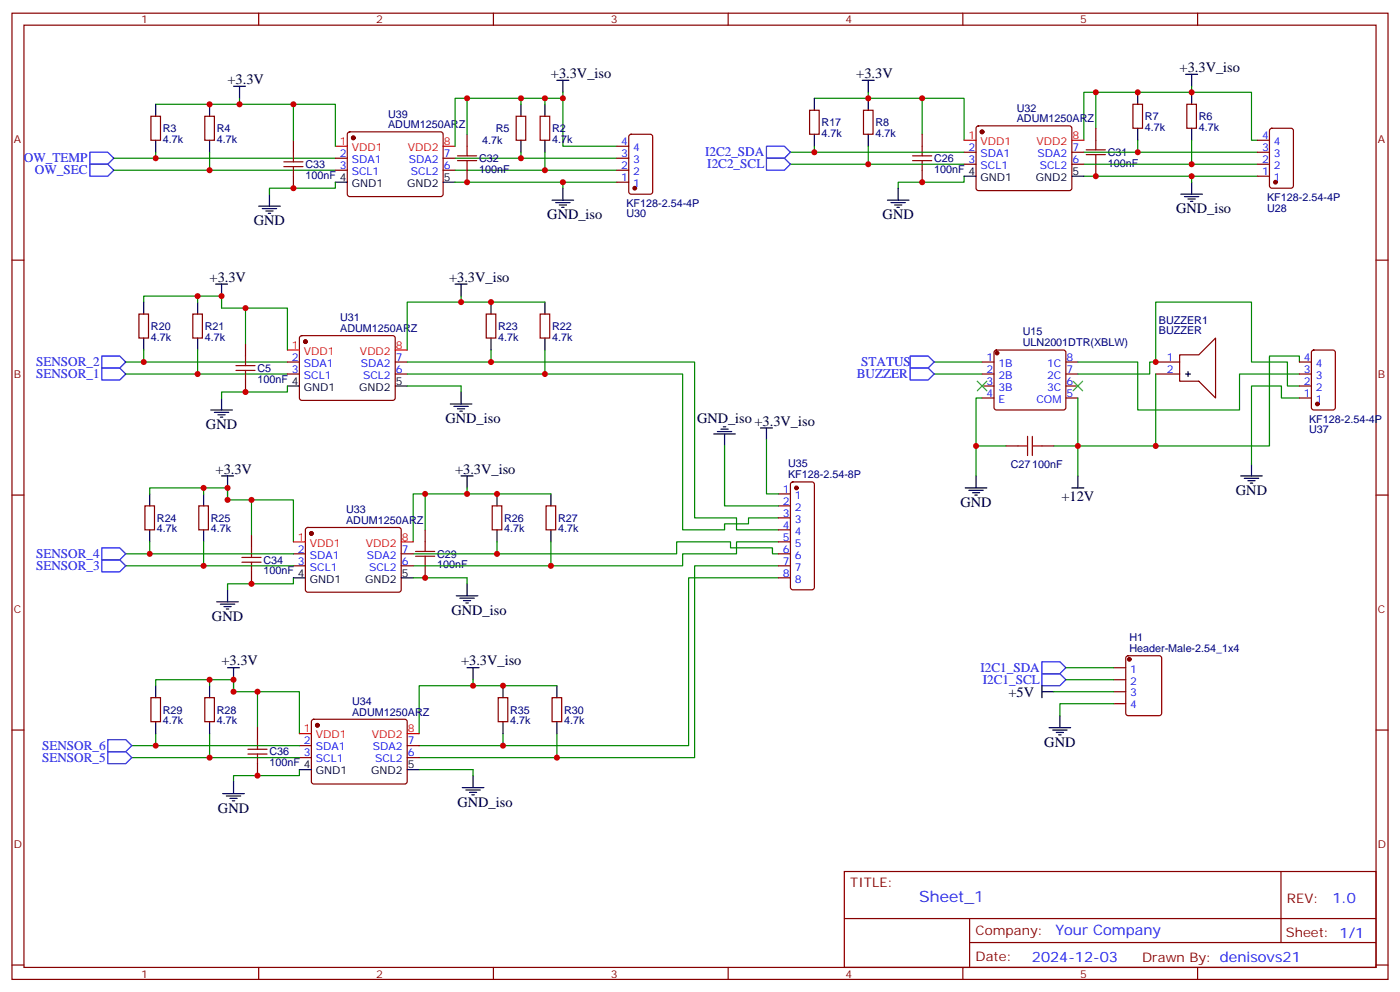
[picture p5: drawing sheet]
<svg xmlns="http://www.w3.org/2000/svg" width="412mm" height="292mm" viewBox="0 0 412 292" stroke-linecap="round" stroke-linejoin="round" font-family="sans-serif">
<g fill="none" stroke="#870000" stroke-width=".35">
<path d="M3.5 3.9h405.4v284.3h-405.4zM7.1 7.4h398.2v277.3h-398.2zM76.2 3.9v3.5M145.3 3.9v3.5M214.5 3.9v3.5M283.6 3.9v3.5M352.8 3.9v3.5M44.4 34.2h2.9v7.1h-2.9zM60.3 34.2h2.8v7.1h-2.8zM102.5 39l.5-.2 27.1 .1 .4 .6v17.9l-.7 .5-27.1-.1-.4-.6v-17.7zM137.6 39.5v3.5M152 34.2h2.9v7.1h-2.9z"/>
<path d="M159.1 34.2h2.8v7.1h-2.8zM185.4 39.7l.5-.2h5.7l.6 .4 .1 16.5-.5 .7-5.9 .1-.6-.5-.1-16.5zM238.5 32.5h2.8v7h-2.8zM254.4 32.5h2.8v7h-2.8zM271.6 39.5v3.5M287.7 37.2l.5-.2 27.1 .1 .4 .6v18l-.7 .4-27.1-.1-.4-.6v-17.7zM322.8 37.7v3.6M333.7 30.7h2.8v7h-2.8zM349.6 30.7h2.8v7h-2.8zM374.2 38l.4-.3h5.7l.6 .5 .1 16.5-.5 .6-5.9 .1-.6-.5-.1-16.4zM86.4 41.3v3.5M86.4 51.9v3.5"/>
<path d="M98.8 46.6h3.5M98.8 50.1h3.5M130.5 46.6h3.6M130.5 50.1h3.6M137.6 50.1v3.5M181.7 46.6h3.5M181.7 50.1h3.5M181.7 53.6h3.5M181.7 43h3.5M271.6 50.1v3.5M284 44.8h3.5M284 48.3h3.5"/>
<path d="M315.7 44.8h3.6M315.7 48.3h3.6M322.8 48.3v3.6M370.4 44.8h3.5M370.4 48.3h3.5M370.4 51.9h3.5M370.4 41.3h3.5M3.5 76.6h3.6M405.3 76.6h3.6M40.9 92.4h2.8v7.1h-2.8zM56.8 92.4h2.8v7.1h-2.8zM88.4 99l.5-.2h27.1l.4 .7v17.9l-.7 .4h-27.1l-.4-.7v-17.6z"/>
<path d="M143.2 92.4h2.8v7.1h-2.8zM159.1 92.4h2.8v7.1h-2.8zM72.3 101.2v3.6M72.3 111.8v3.6M84.7 106.5h3.5M84.7 110.1h3.5M116.4 106.5h3.5M116.4 110.1h3.5M289.3 106.5h3.5M289.3 110.1h3.5M289.3 113.6h3.5M289.3 117.1h3.5"/>
<path d="M293 103.2l.5-.2h19.8l.5 .2 .2 .5v16.2l-.3 .5-.4 .2h-19.8l-.5-.2-.2-.5v-16.2zM314 106.5h3.5M314 110.1h3.5M314 113.6h3.5M314 117.1h3.5M340.4 106.5h7.1M340.4 110.1h7.1M347.5 104.4h5.6l5-4.9v17.6l-5-4.9h-5.6zM382.8 106.5h3.5M382.8 110.1h3.5M382.8 113.6h3.5M382.8 117.1h3.5"/>
<path d="M386.5 103.2l.5-.2h5.6l.7 .4v16.5l-.4 .7h-5.9l-.7-.4v-16.5zM296.3 131.2h3.6M306.9 131.2h3.5M3.5 145.7h3.6M42.7 148.9h2.8v7h-2.8zM58.6 148.9h2.8v7h-2.8zM74.1 157.7v3.5M90.2 155.4l.5-.2 27 .1 .5 .6-.1 17.9-.6 .5-27.1-.1-.4-.6v-17.7zM125.2 155.9v3.6M145 148.9h2.8v7h-2.8zM160.9 148.9h2.8v7h-2.8zM229.3 145.3h3.5"/>
<path d="M229.3 148.9h3.5M229.3 152.4h3.5M229.3 155.9h3.5M229.3 159.5h3.5M233.1 142l.4-.2h5.7l.5 .2 .2 .5v30.4l-.2 .5-.5 .2h-5.7l-.5-.3-.2-.4v-30.4zM405.3 145.7h3.6M74.1 168.3v3.5M86.4 163h3.6M86.4 166.5h3.6M118.2 163h3.5M118.2 166.5h3.5M125.2 166.5v3.5"/>
<path d="M229.3 163h3.5M229.3 166.5h3.5M229.3 170h3.5M328.1 196.5h3.5M331.8 193.2l.5-.2h9.2l.6 .4 .1 16.5-.5 .7h-9.4l-.6-.5-.1-16.4zM3.5 214.8h3.6M44.4 205.3h2.9v7.1h-2.9zM60.3 205.3h2.8v7.1h-2.8zM75.8 214.1v3.6M88.2 219.4h3.5M92 211.9l.4-.2h27.1l.4 .7v17.9l-.7 .4h-27l-.5-.7v-17.6zM119.9 219.4h3.6"/>
<path d="M146.8 205.3h2.8v7.1h-2.8zM162.6 205.3h2.9v7.1h-2.9zM328.1 200h3.5M328.1 203.6h3.5M328.1 207.1h3.5M405.3 214.8h3.6M75.8 224.7v3.5M88.2 223h3.5M119.9 223h3.6M248.7 256.5h156.6v28.2h-156.6zM377.3 256.5v20.9M248.7 270.3h156.5"/>
<path d="M285.6 277.4h119.6M285.6 270.3v14.1M3.5 284h3.6M76.2 284.7v3.5M145.3 284.7v3.5M214.5 284.7v3.5M283.6 284.7v3.5M352.8 284.7v3.5M405.3 284h3.6"/>
</g>
<g fill="none" stroke="#008700" stroke-width=".35">
<path d="M70.6 28.9v1.8h-24.7M70.6 30.7h28.2v12.3M86.4 30.7v10.6M137.6 28.9v10.6M153.5 28.9v1.8M160.5 28.9v1.8M165.8 27.2v1.7h-31.7v14.1M165.8 28.9v14.1h15.9M255.8 28.9h28.2v12.4M255.8 27.2v1.7h-15.9M271.6 28.9v10.6M322.8 27.2v10.5"/>
<path d="M351 25.4v1.8h-31.7v14.1M351 27.2h17.7v14.1h1.7M33.5 50.1h65.3M33.5 46.6h65.3M45.9 44.8v1.8M61.7 44.8v5.3M98.8 53.6v1.8h-19.4v1.8M134.1 50.1h47.6M134.1 46.6h47.6M134.1 53.6h31.7M153.5 44.8v1.8M160.5 44.8v5.3"/>
<path d="M181.7 53.6h-15.9v1.8M232.8 48.3h51.2M232.8 44.8h51.2M239.9 43v1.8M255.8 43v5.3M284 51.9v1.7h-19.4v1.8M319.3 51.9h31.7M319.3 48.3h51.1M319.3 44.8h51.1M335.1 41.3v3.5M351 41.3v7M370.4 51.9h-19.4v1.7"/>
<path d="M42.3 88.9v-1.8h23v3.6h19.4v12.3M58.2 87.1v1.8M72.3 90.7v10.5M135.8 87.1v1.8h-15.9v14.1M135.8 88.9h24.7M37 110.1h47.7M37 106.5h47.7M42.3 103v3.5M58.2 103v7.1M84.7 113.6v1.8h-19.4v1.7M119.9 106.5h84.7v45.9h12.4v3.5h12.3M119.9 110.1h81.2v45.8h12.3v-1.7h7.1v-1.8h8.8"/>
<path d="M119.9 113.6h15.9v1.8M144.6 103v3.5M160.5 103v7.1M275.2 110.1h14.1M275.2 106.5h14.1M289.3 117.1h-1.8v23M317.5 110.1h21.2v-3.6h1.7v-17.6h28.3v17.6h10.5v7.1h3.6M317.5 106.5h17.6v14.1h30v-10.5h17.7M317.5 117.1v23M340.4 110.1v21.1h-30M382.8 117.1h-5.3v-3.5h-8.8v22.9M382.8 106.5v-1.7h-8.9v26.4h-33.5"/>
<path d="M213.4 131.2v17.7h15.9M225.8 129.5v15.8h3.5M287.5 131.2h8.8M44.1 145.3v-1.7h22.9v3.5M44.1 159.5v3.5M60 143.6v1.7M60 159.5v7M67 147.1h19.4v12.4M67 143.6v3.5M74.1 147.1v10.6M125.2 145.3v10.6M137.6 143.6v1.7h-15.9v14.2"/>
<path d="M137.6 145.3h24.7M146.4 159.5v3.5M162.3 159.5v7M229.3 159.5h-12.3v3.5h-15.9v3.5h-79.4M37 163h49.4M37 166.5h49.4M86.4 170v1.8h-19.4v1.8M121.7 163h77.6v-3.5h15.9v1.7h12.3v1.8h1.8M121.7 170h15.9v1.8M229.3 166.5h-24.7v56.5h-81.1M229.3 170h-26.5v49.4h-79.3M314 196.5h14.1"/>
<path d="M38.8 219.4h49.4M45.9 201.8v-1.8h22.9v3.6M45.9 215.9v3.5M61.7 200v1.8M61.7 215.9v7.1M68.8 203.6h19.4v12.3M68.8 200v3.6M75.8 203.6v10.5M139.3 200v1.8h-15.8v14.1M139.3 201.8h24.7M148.2 215.9v3.5M164 215.9v7.1"/>
<path d="M310.4 203.6h17.7M314 200h14.1M328.1 207.1h-15.9v3.5M38.8 223h49.4M88.2 226.5v1.7h-19.4v1.8M123.5 226.5h15.8v1.7"/>
</g>
<g fill="none" stroke="#000" stroke-width=".35">
<path d="M45.9 30.7v3.5M61.7 30.7v3.5M68.8 25.4h3.5M70.6 25.4v3.5M153.5 30.7v3.5M160.5 30.7v3.5M164 23.6h3.6M165.8 23.6v3.6M239.9 28.9v3.6M239.9 39.5v3.5M254 23.6h3.5M255.8 23.6v3.6"/>
<path d="M255.8 28.9v3.6M255.8 39.5v3.5M335.1 27.2v3.5M335.1 37.7v3.6M349.2 21.9h3.6M351 21.9v3.5M351 27.2v3.5M351 37.7v3.6M45.9 41.3v3.5M61.7 41.3v3.5M79.4 57.2v3.5M98.8 53.6h3.5"/>
<path d="M130.5 53.6h3.6M153.5 41.3v3.5M160.5 41.3v3.5M162.6 58.9h6.4M163.7 59.6h4.2M165.8 55.4v3.5M261.4 58.9h6.4M262.5 59.6h4.2M264.6 55.4v3.5M284 51.9h3.5M315.7 51.9h3.6M347.8 57.2h6.4"/>
<path d="M348.9 57.9h4.2M350 58.6h2.1M350.7 59.3h.7M351 53.6v3.6M76.2 60.7h6.3M77.3 61.4h4.2M78.3 62.1h2.1M79 62.8h.7M164.7 60.3h2.2M165.5 61h.7M263.5 60.3h2.1M264.2 61h.7"/>
<path d="M42.3 88.9v3.5M42.3 99.5v3.5M58.2 88.9v3.5M58.2 99.5v3.5M63.5 83.6h3.5M65.3 83.6v3.5M134.1 83.6h3.5M135.8 83.6v3.5M144.6 88.9v3.5M144.6 99.5v3.5M160.5 88.9v3.5M160.5 99.5v3.5"/>
<path d="M65.3 117.1v3.5M84.7 113.6h3.5M116.4 113.6h3.5M132.6 118.9h6.4M133.7 119.6h4.2M135.8 115.4v3.5M349.2 110.1h1.5M350 109.4v1.4M62.1 120.6h6.3M63.1 121.4h4.3M64.2 122.1h2.1M64.9 122.8h.7"/>
<path d="M134.8 120.3h2.1M135.5 121h.7M210.3 127.7h6.3M211.3 127h4.2M212.4 126.3h2.1M213.1 125.6h.7M213.4 127.7v3.5M224 125.9h3.5M225.8 125.9v3.6M368.7 136.5v3.6M44.1 145.3v3.6M44.1 155.9v3.6"/>
<path d="M60 145.3v3.6M60 155.9v3.6M65.3 140.1h3.5M67 140.1v3.5M135.8 140.1h3.5M137.6 140.1v3.5M146.4 145.3v3.6M146.4 155.9v3.6M162.3 145.3v3.6M162.3 155.9v3.6M284.3 143.6h6.4M285.4 144.3h4.2"/>
<path d="M286.5 145h2.1M287.2 145.7h.7M287.5 140.1v3.5M315.7 143.6h3.6M317.5 140.1v3.5M365.5 140.1h6.3M366.5 140.8h4.3M367.6 141.5h2.1M368.3 142.2h.7M63.9 177.1h6.3M64.9 177.8h4.2M66 178.5h2.1"/>
<path d="M66.7 179.2h.7M67 173.6v3.5M86.4 170h3.6M118.2 170h3.5M134.4 175.3h6.4M135.5 176h4.2M136.5 176.7h2.1M137.2 177.4h.7M137.6 171.8v3.5M67 196.5h3.6M68.8 196.5v3.5M137.6 196.5h3.5"/>
<path d="M139.3 196.5v3.5M45.9 201.8v3.5M45.9 212.4v3.5M61.7 201.8v3.5M61.7 212.4v3.5M148.2 201.8v3.5M148.2 212.4v3.5M164 201.8v3.5M164 212.4v3.5M306.9 203.6h3.5M306.9 201.8v3.5M309 214.1h6.4"/>
<path d="M310.1 214.8h4.2M311.1 215.5h2.2M311.9 216.3h.7M312.2 210.6v3.5M65.6 233.5h6.4M66.7 234.2h4.2M67.7 234.9h2.1M68.4 235.7h.7M68.8 230v3.5M88.2 226.5h3.5M119.9 226.5h3.6M136.2 231.8h6.3"/>
<path d="M137.2 232.5h4.3M138.3 233.2h2.1M139 233.9h.7M139.3 228.2v3.6"/>
</g>
<g fill="none" stroke="#00f" stroke-width=".35">
<path d="M26.5 44.8h5.2l1.8 1.8-1.8 1.7h-5.2zM26.5 48.3h5.2l1.8 1.8-1.8 1.8h-5.2zM225.8 46.6h5.3l1.7 1.7-1.7 1.8h-5.3zM225.8 43h5.3l1.7 1.8-1.7 1.8h-5.3zM30 104.8h5.3l1.7 1.7-1.7 1.8h-5.3zM30 108.3h5.3l1.7 1.8-1.7 1.7h-5.3zM268.1 108.3h5.3l1.8 1.8-1.8 1.7h-5.3zM268.1 104.8h5.3l1.8 1.7-1.8 1.8h-5.3zM30 164.7h5.3l1.7 1.8-1.7 1.8h-5.3zM30 161.2h5.3l1.7 1.8-1.7 1.7h-5.3zM306.9 194.7h5.3l1.8 1.8-1.8 1.8h-5.3zM306.9 198.3h5.3l1.8 1.7-1.8 1.8h-5.3z"/>
<path d="M31.7 217.7h5.3l1.8 1.7-1.8 1.8h-5.3zM31.7 221.2h5.3l1.8 1.8-1.8 1.7h-5.3z"/>
</g>
<g fill="#870000" stroke="#870000" stroke-width=".35">
<circle cx="104.1" cy="40.6" r=".53"/>
<circle cx="187" cy="55.4" r=".53"/>
<circle cx="289.3" cy="38.8" r=".53"/>
<circle cx="375.7" cy="53.6" r=".53"/>
<circle cx="90" cy="100.5" r=".53"/>
<circle cx="91.7" cy="157" r=".53"/>
<circle cx="93.5" cy="213.4" r=".53"/>
<circle cx="234.6" cy="143.6" r=".53"/>
<circle cx="293.7" cy="103.9" r=".53"/>
<circle cx="332.7" cy="194" r=".53"/>
<circle cx="388.1" cy="118.9" r=".53"/>
</g>
<path d="M98.8 43h3.5M130.5 43h3.6M284 41.3h3.5M315.7 41.3h3.6M84.7 103h3.5M116.4 103h3.5M86.4 159.5h3.6M118.2 159.5h3.5M88.2 215.9h3.5M119.9 215.9h3.6" fill="none" stroke="#f00" stroke-width=".35"/>
<g fill="none" stroke="#a10000" stroke-width=".35">
<path d="M83.6 47.6h5.7M83.6 49h5.7M86.4 44.8v2.8M86.4 49v2.9M134.8 45.9h5.6M134.8 47.3h5.6M137.6 43v2.9M137.6 47.3v2.8M268.8 45.9h5.7M268.8 47.3h5.7M271.6 43v2.9M271.6 47.3v2.8"/>
<path d="M320 44.1h5.6M320 45.5h5.6M322.8 41.3v2.8M322.8 45.5v2.8M69.5 107.6h5.6M69.5 109h5.6M72.3 104.8v2.8M72.3 109v2.8M299.9 131.2h2.8M302.7 128.4v5.7M304.1 131.2h2.8M304.1 128.4v5.7"/>
<path d="M125.2 159.5v2.8M71.3 164h5.6M71.3 165.5h5.6M74.1 161.2v2.8M74.1 165.5v2.8M122.4 162.3h5.7M122.4 163.7h5.7M125.2 163.7v2.8M75.8 217.7v2.8M73 220.5h5.7M73 221.9h5.7M75.8 221.9v2.8"/>
</g>
<path d="M287.9 112.2l2.8 2.8M290.7 112.2l-2.8 2.8M316.1 112.2l2.8 2.8M318.9 112.2l-2.8 2.8" fill="none" stroke="#3c3" stroke-width=".35"/>
<g fill="#c00">
<circle cx="86.4" cy="30.7" r=".88"/>
<circle cx="86.4" cy="55.4" r=".88"/>
<circle cx="137.6" cy="53.6" r=".88"/>
<circle cx="137.6" cy="28.9" r=".88"/>
<circle cx="165.8" cy="53.6" r=".88"/>
<circle cx="165.8" cy="28.9" r=".88"/>
<circle cx="45.9" cy="46.6" r=".88"/>
<circle cx="61.7" cy="50.1" r=".88"/>
<circle cx="70.6" cy="30.7" r=".88"/>
<circle cx="61.7" cy="30.7" r=".88"/>
<circle cx="153.5" cy="46.6" r=".88"/>
<circle cx="153.5" cy="28.9" r=".88"/>
<circle cx="160.5" cy="28.9" r=".88"/>
<circle cx="160.5" cy="50.1" r=".88"/>
<circle cx="322.8" cy="27.2" r=".88"/>
<circle cx="322.8" cy="51.9" r=".88"/>
<circle cx="271.6" cy="53.6" r=".88"/>
<circle cx="271.6" cy="28.9" r=".88"/>
<circle cx="351" cy="51.9" r=".88"/>
<circle cx="335.1" cy="27.2" r=".88"/>
<circle cx="351" cy="48.3" r=".88"/>
<circle cx="335.1" cy="44.8" r=".88"/>
<circle cx="351" cy="27.2" r=".88"/>
<circle cx="255.8" cy="48.3" r=".88"/>
<circle cx="239.9" cy="44.8" r=".88"/>
<circle cx="255.8" cy="28.9" r=".88"/>
<circle cx="72.3" cy="90.7" r=".88"/>
<circle cx="72.3" cy="115.4" r=".88"/>
<circle cx="125.2" cy="145.3" r=".88"/>
<circle cx="125.2" cy="170" r=".88"/>
<circle cx="74.1" cy="171.8" r=".88"/>
<circle cx="74.1" cy="147.1" r=".88"/>
<circle cx="75.8" cy="228.2" r=".88"/>
<circle cx="75.8" cy="203.6" r=".88"/>
<circle cx="317.5" cy="131.2" r=".88"/>
<circle cx="287.5" cy="131.2" r=".88"/>
<circle cx="340.4" cy="106.5" r=".88"/>
<circle cx="340.4" cy="131.2" r=".88"/>
<circle cx="65.3" cy="87.1" r=".88"/>
<circle cx="58.2" cy="87.1" r=".88"/>
<circle cx="42.3" cy="106.5" r=".88"/>
<circle cx="58.2" cy="110.1" r=".88"/>
<circle cx="160.5" cy="110.1" r=".88"/>
<circle cx="144.6" cy="106.5" r=".88"/>
<circle cx="135.8" cy="88.9" r=".88"/>
<circle cx="144.6" cy="88.9" r=".88"/>
<circle cx="60" cy="166.5" r=".88"/>
<circle cx="44.1" cy="163" r=".88"/>
<circle cx="67" cy="147.1" r=".88"/>
<circle cx="67" cy="143.6" r=".88"/>
<circle cx="60" cy="143.6" r=".88"/>
<circle cx="146.4" cy="145.3" r=".88"/>
<circle cx="137.6" cy="145.3" r=".88"/>
<circle cx="162.3" cy="166.5" r=".88"/>
<circle cx="146.4" cy="163" r=".88"/>
<circle cx="45.9" cy="219.4" r=".88"/>
<circle cx="61.7" cy="223" r=".88"/>
<circle cx="68.8" cy="203.6" r=".88"/>
<circle cx="68.8" cy="200" r=".88"/>
<circle cx="61.7" cy="200" r=".88"/>
<circle cx="148.2" cy="219.4" r=".88"/>
<circle cx="164" cy="223" r=".88"/>
<circle cx="148.2" cy="201.8" r=".88"/>
<circle cx="139.3" cy="201.8" r=".88"/>
</g>
<text font-size="4.6" fill="#00f" x="270.8" y="265.5">Sheet_1</text>
<g font-size="4.2">
<text x="162.3" y="22.9">+3.3V_iso</text>
<text x="252.2" y="22.9">+3.3V</text>
<text x="347.5" y="21.2">+3.3V_iso</text>
<text x="67" y="24.7">+3.3V</text>
<text x="161.2" y="64.6">GND_iso</text>
<text x="260" y="64.6">GND</text>
<text x="346.4" y="62.8">GND_iso</text>
<text x="74.8" y="66.3">GND</text>
<text x="61.7" y="82.9">+3.3V</text>
<text x="132.3" y="82.9">+3.3V_iso</text>
<text x="131.2" y="124.5">GND_iso</text>
<text x="205.3" y="124.5">GND_iso+3.3V_iso</text>
<text x="60.7" y="126.3">GND</text>
<text x="63.5" y="139.3">+3.3V</text>
<text x="134.1" y="139.3">+3.3V_iso</text>
<text x="282.9" y="149.2">GND</text>
<text x="312.7" y="147.5">+12V</text>
<text x="364.1" y="145.7">GND</text>
<text x="62.4" y="182.7">GND</text>
<text x="133" y="181">GND_iso</text>
<text x="65.3" y="195.8">+3.3V</text>
<text x="135.8" y="195.8">+3.3V_iso</text>
<text x="297.1" y="205">+5V</text>
<text x="307.6" y="219.8">GND</text>
<text x="64.2" y="239.2">GND</text>
<text x="134.8" y="237.4">GND_iso</text>
</g>
<g font-size="4.2" fill="#00f">
<text x="392.5" y="265.7">1.0</text>
<text x="310.9" y="275.3">Your Company</text>
<text x="304" y="283.1">2024-12-03</text>
</g>
<g font-size="3.9" fill="#00f">
<text x="7" y="47.8">OW_TEMP</text>
<text x="207.7" y="46">I2C2_SDA</text>
<text x="10.3" y="51.3">OW_SEC</text>
<text x="208.3" y="49.6">I2C2_SCL</text>
<text x="10.6" y="107.8">SENSOR_2</text>
<text x="253.7" y="107.8">STATUS</text>
<text x="10.6" y="111.3">SENSOR_1</text>
<text x="252.4" y="111.3">BUZZER</text>
<text x="10.6" y="167.8">SENSOR_3</text>
<text x="10.6" y="164.3">SENSOR_4</text>
<text x="288.8" y="197.7">I2C1_SDA</text>
<text x="289.5" y="201.3">I2C1_SCL</text>
<text x="12.4" y="220.7">SENSOR_6</text>
<text x="12.4" y="224.2">SENSOR_5</text>
</g>
<g font-size="3.9" fill="#800">
<text x="250.5" y="261.1">TITLE:</text>
<text x="379.1" y="265.7">REV:</text>
<text x="287.4" y="275.3">Company:</text>
<text x="378.7" y="275.9">Sheet: 1/1</text>
<text x="287.4" y="282.9">Date:</text>
<text x="336.4" y="283">Drawn By: denisovs21</text>
</g>
<g font-size="3.2" fill="#800">
<text x="41.6" y="6.9">1</text>
<text x="110.8" y="6.9">2</text>
<text x="179.9" y="6.9">3</text>
<text x="249.1" y="6.9">4</text>
<text x="318.2" y="6.9">5</text>
<text x="4.1" y="42">A</text>
<text x="405.9" y="42">A</text>
<text x="4.1" y="111.1">B</text>
<text x="405.9" y="111.1">B</text>
<text x="4.1" y="180.3">C</text>
<text x="405.9" y="180.3">C</text>
<text x="4.1" y="249.4">D</text>
<text x="405.9" y="249.4">D</text>
<text x="41.6" y="287.7">1</text>
<text x="110.8" y="287.7">2</text>
<text x="179.9" y="287.7">3</text>
<text x="249.1" y="287.7">4</text>
<text x="318.2" y="287.7">5</text>
</g>
<g font-size="3.2" fill="#000080">
<text x="114.3" y="34.6">U39</text>
<text x="299.5" y="36">ADUM1250ARZ</text>
<text x="299.5" y="32.9">U32</text>
<text x="337.3" y="35.4">R7</text>
<text x="353.1" y="35.4">R6</text>
<text x="48" y="38.9">R3</text>
<text x="63.9" y="38.9">R4</text>
<text x="114.3" y="37.7">ADUM1250ARZ</text>
<text x="146.1" y="38.9">R5</text>
<text x="162.6" y="38.9">R2</text>
<text x="242" y="40.3">4.7k</text>
<text x="242" y="37.1">R17</text>
<text x="257.9" y="40.3">4.7k</text>
<text x="257.9" y="37.1">R8</text>
<text x="337.3" y="38.5">4.7k</text>
<text x="353.1" y="38.5">4.7k</text>
<text x="48" y="42">4.7k</text>
<text x="63.9" y="42">4.7k</text>
<text x="141.1" y="47.7">C32</text>
<text x="142.1" y="42.4">4.7k</text>
<text x="162.6" y="42">4.7k</text>
<text x="275.2" y="47.7">C26</text>
<text x="326.3" y="45.9">C31</text>
<text x="90" y="52.6">100nF 4</text>
<text x="90" y="49.5">C33</text>
<text x="141.1" y="50.9">100nF</text>
<text x="275.2" y="50.9">100nF 4</text>
<text x="326.3" y="49.1">100nF</text>
<text x="373.3" y="59.1">KF128-2.54-4P</text>
<text x="184.5" y="60.9">KF128-2.54-4P</text>
<text x="184.5" y="64">U30</text>
<text x="373.3" y="62.2">U28</text>
<text x="100.2" y="94.6">U31</text>
<text x="341.4" y="95.3">BUZZER1</text>
<text x="44.4" y="100.3">4.7k</text>
<text x="44.4" y="97.1">R20</text>
<text x="60.3" y="100.3">4.7k</text>
<text x="60.3" y="97.1">R21</text>
<text x="100.2" y="97.7">ADUM1250ARZ</text>
<text x="146.8" y="100.3">4.7k</text>
<text x="146.8" y="97.1">R23</text>
<text x="162.6" y="100.3">4.7k</text>
<text x="162.6" y="97.1">R22</text>
<text x="301.3" y="101.8">ULN2001DTR(XBLW)</text>
<text x="301.3" y="98.6">U15</text>
<text x="341.4" y="98.4">BUZZER</text>
<text x="75.8" y="112.6">100nF 4</text>
<text x="75.8" y="109.4">C5</text>
<text x="385.6" y="124.4">KF128-2.54-4P</text>
<text x="385.6" y="127.5">U37</text>
<text x="232.1" y="137.5">U35</text>
<text x="297.8" y="137.7">C27100nF</text>
<text x="232.1" y="140.6">KF128-2.54-8P</text>
<text x="46.2" y="153.5">R24</text>
<text x="62.1" y="153.5">R25</text>
<text x="102" y="154.2">ADUM1250ARZ</text>
<text x="102" y="151">U33</text>
<text x="148.5" y="153.5">R26</text>
<text x="164.4" y="153.5">R27</text>
<text x="46.2" y="156.7">4.7k</text>
<text x="62.1" y="156.7">4.7k</text>
<text x="148.5" y="156.7">4.7k</text>
<text x="164.4" y="156.7">4.7k</text>
<text x="77.6" y="165.9">C34</text>
<text x="128.8" y="167.3">100nF</text>
<text x="128.8" y="164.1">C29</text>
<text x="77.6" y="169">100nF 4</text>
<text x="332.7" y="191.9">Header-Male-2.54_1x4</text>
<text x="332.7" y="188.7">H1</text>
<text x="48" y="210">R29</text>
<text x="63.9" y="210">R28</text>
<text x="103.7" y="207.5">U34</text>
<text x="150.3" y="210">R35</text>
<text x="166.2" y="210">R30</text>
<text x="48" y="213.1">4.7k</text>
<text x="63.9" y="213.1">4.7k</text>
<text x="103.7" y="210.6">ADUM1250ARZ</text>
<text x="150.3" y="213.1">4.7k</text>
<text x="166.2" y="213.1">4.7k</text>
<text x="79.4" y="225.5">100nF 4</text>
<text x="79.4" y="222.3">C36</text>
</g>
<g font-size="3.2" fill="#f00">
<text x="285.3" y="40.9">1</text>
<text x="315.9" y="40.9">8</text>
<text x="100.1" y="42.7">1</text>
<text x="103.6" y="44.4">VDD1</text>
<text x="120.1" y="44.4">VDD2</text>
<text x="130.7" y="42.7">8</text>
<text x="288.8" y="42.7">VDD1</text>
<text x="305.4" y="42.7">VDD2</text>
<text x="86" y="102.7">1</text>
<text x="89.5" y="104.4">VDD1</text>
<text x="106" y="104.4">VDD2</text>
<text x="116.6" y="102.7">8</text>
<text x="87.8" y="159.1">1</text>
<text x="91.3" y="160.9">VDD1</text>
<text x="107.8" y="160.9">VDD2</text>
<text x="118.4" y="159.1">8</text>
<text x="89.5" y="215.5">1</text>
<text x="120.1" y="215.5">8</text>
<text x="93" y="217.3">VDD1</text>
<text x="109.6" y="217.3">VDD2</text>
</g>
<g font-size="3.2" fill="#00f">
<text x="371.8" y="40.9">4</text>
<text x="100.1" y="46.2">2</text>
<text x="103.6" y="48">SDA1</text>
<text x="120.4" y="48">SDA2</text>
<text x="130.7" y="46.2">7</text>
<text x="183" y="46.2">3</text>
<text x="183" y="42.7">4</text>
<text x="186.5" y="48">3</text>
<text x="186.5" y="44.4">4</text>
<text x="285.3" y="44.4">2</text>
<text x="285.3" y="48">3</text>
<text x="288.8" y="46.2">SDA1</text>
<text x="305.6" y="46.2">SDA2</text>
<text x="315.9" y="48">6</text>
<text x="315.9" y="44.4">7</text>
<text x="371.8" y="48">2</text>
<text x="371.8" y="44.4">3</text>
<text x="375.2" y="46.2">3</text>
<text x="375.2" y="42.7">4</text>
<text x="100.1" y="49.7">3</text>
<text x="103.6" y="51.5">SCL1</text>
<text x="121.1" y="51.5">SCL2</text>
<text x="130.7" y="49.7">6</text>
<text x="183" y="53.3">1</text>
<text x="183" y="49.7">2</text>
<text x="186.5" y="51.5">2</text>
<text x="288.8" y="49.7">SCL1</text>
<text x="306.3" y="49.7">SCL2</text>
<text x="371.8" y="51.5">1</text>
<text x="375.2" y="53.3">1</text>
<text x="375.2" y="49.7">2</text>
<text x="186.5" y="55">1</text>
<text x="86" y="106.2">2</text>
<text x="89.5" y="107.9">SDA1</text>
<text x="106.3" y="107.9">SDA2</text>
<text x="116.6" y="106.2">7</text>
<text x="290.6" y="106.2">1</text>
<text x="294.1" y="107.9">1B</text>
<text x="308.4" y="107.9">1C</text>
<text x="314.1" y="106.2">8</text>
<text x="343.7" y="106.2">1</text>
<text x="384.1" y="106.2">4</text>
<text x="387.6" y="107.9">4</text>
<text x="86" y="109.7">3</text>
<text x="89.5" y="111.5">SCL1</text>
<text x="106.9" y="111.5">SCL2</text>
<text x="116.6" y="109.7">6</text>
<text x="290.6" y="113.2">3</text>
<text x="290.6" y="109.7">2</text>
<text x="294.1" y="111.5">2B</text>
<text x="308.4" y="111.5">2C</text>
<text x="314.1" y="109.7">7</text>
<text x="314.1" y="113.2">6</text>
<text x="343.7" y="109.7">2</text>
<text x="384.1" y="113.2">2</text>
<text x="384.1" y="109.7">3</text>
<text x="387.6" y="111.5">3</text>
<text x="290.6" y="116.8">4</text>
<text x="294.1" y="118.5">E</text>
<text x="294.1" y="115">3B</text>
<text x="305.3" y="118.5">COM</text>
<text x="308.4" y="115">3C</text>
<text x="314.1" y="116.8">5</text>
<text x="384.1" y="116.8">1</text>
<text x="387.6" y="118.5">1</text>
<text x="387.6" y="115">2</text>
<text x="230.6" y="145">1</text>
<text x="230.6" y="148.5">2</text>
<text x="234.1" y="146.8">1</text>
<text x="230.6" y="152">3</text>
<text x="230.6" y="155.6">4</text>
<text x="234.1" y="150.3">2</text>
<text x="234.1" y="153.8">3</text>
<text x="230.6" y="159.1">5</text>
<text x="234.1" y="157.3">4</text>
<text x="234.1" y="160.9">5</text>
<text x="87.8" y="162.6">2</text>
<text x="87.8" y="166.2">3</text>
<text x="91.3" y="164.4">SDA1</text>
<text x="91.3" y="167.9">SCL1</text>
<text x="108.1" y="164.4">SDA2</text>
<text x="108.7" y="167.9">SCL2</text>
<text x="118.4" y="166.2">6</text>
<text x="118.4" y="162.6">7</text>
<text x="230.6" y="162.6">6</text>
<text x="230.6" y="166.2">7</text>
<text x="234.1" y="164.4">6</text>
<text x="234.1" y="167.9">7</text>
<text x="230.6" y="169.7">8</text>
<text x="234.1" y="171.4">8</text>
<text x="332.9" y="197.9">1</text>
<text x="332.9" y="201.4">2</text>
<text x="332.9" y="205">3</text>
<text x="332.9" y="208.5">4</text>
<text x="89.5" y="219.1">2</text>
<text x="93" y="220.8">SDA1</text>
<text x="109.8" y="220.8">SDA2</text>
<text x="120.1" y="219.1">7</text>
<text x="89.5" y="222.6">3</text>
<text x="93" y="224.4">SCL1</text>
<text x="110.5" y="224.4">SCL2</text>
<text x="120.1" y="222.6">6</text>
</g>
<g font-size="3.2">
<text x="130.7" y="53.3">5</text>
<text x="288.8" y="53.3">GND1</text>
<text x="305.1" y="53.3">GND2</text>
<text x="315.9" y="51.5">5</text>
<text x="103.6" y="55">GND1</text>
<text x="119.9" y="55">GND2</text>
<text x="116.6" y="113.2">5</text>
<text x="89.5" y="115">GND1</text>
<text x="105.8" y="115">GND2</text>
<text x="91.3" y="171.4">GND1</text>
<text x="107.6" y="171.4">GND2</text>
<text x="118.4" y="169.7">5</text>
<text x="93" y="227.9">GND1</text>
<text x="109.3" y="227.9">GND2</text>
<text x="120.1" y="226.1">5</text>
</g>
</svg>
